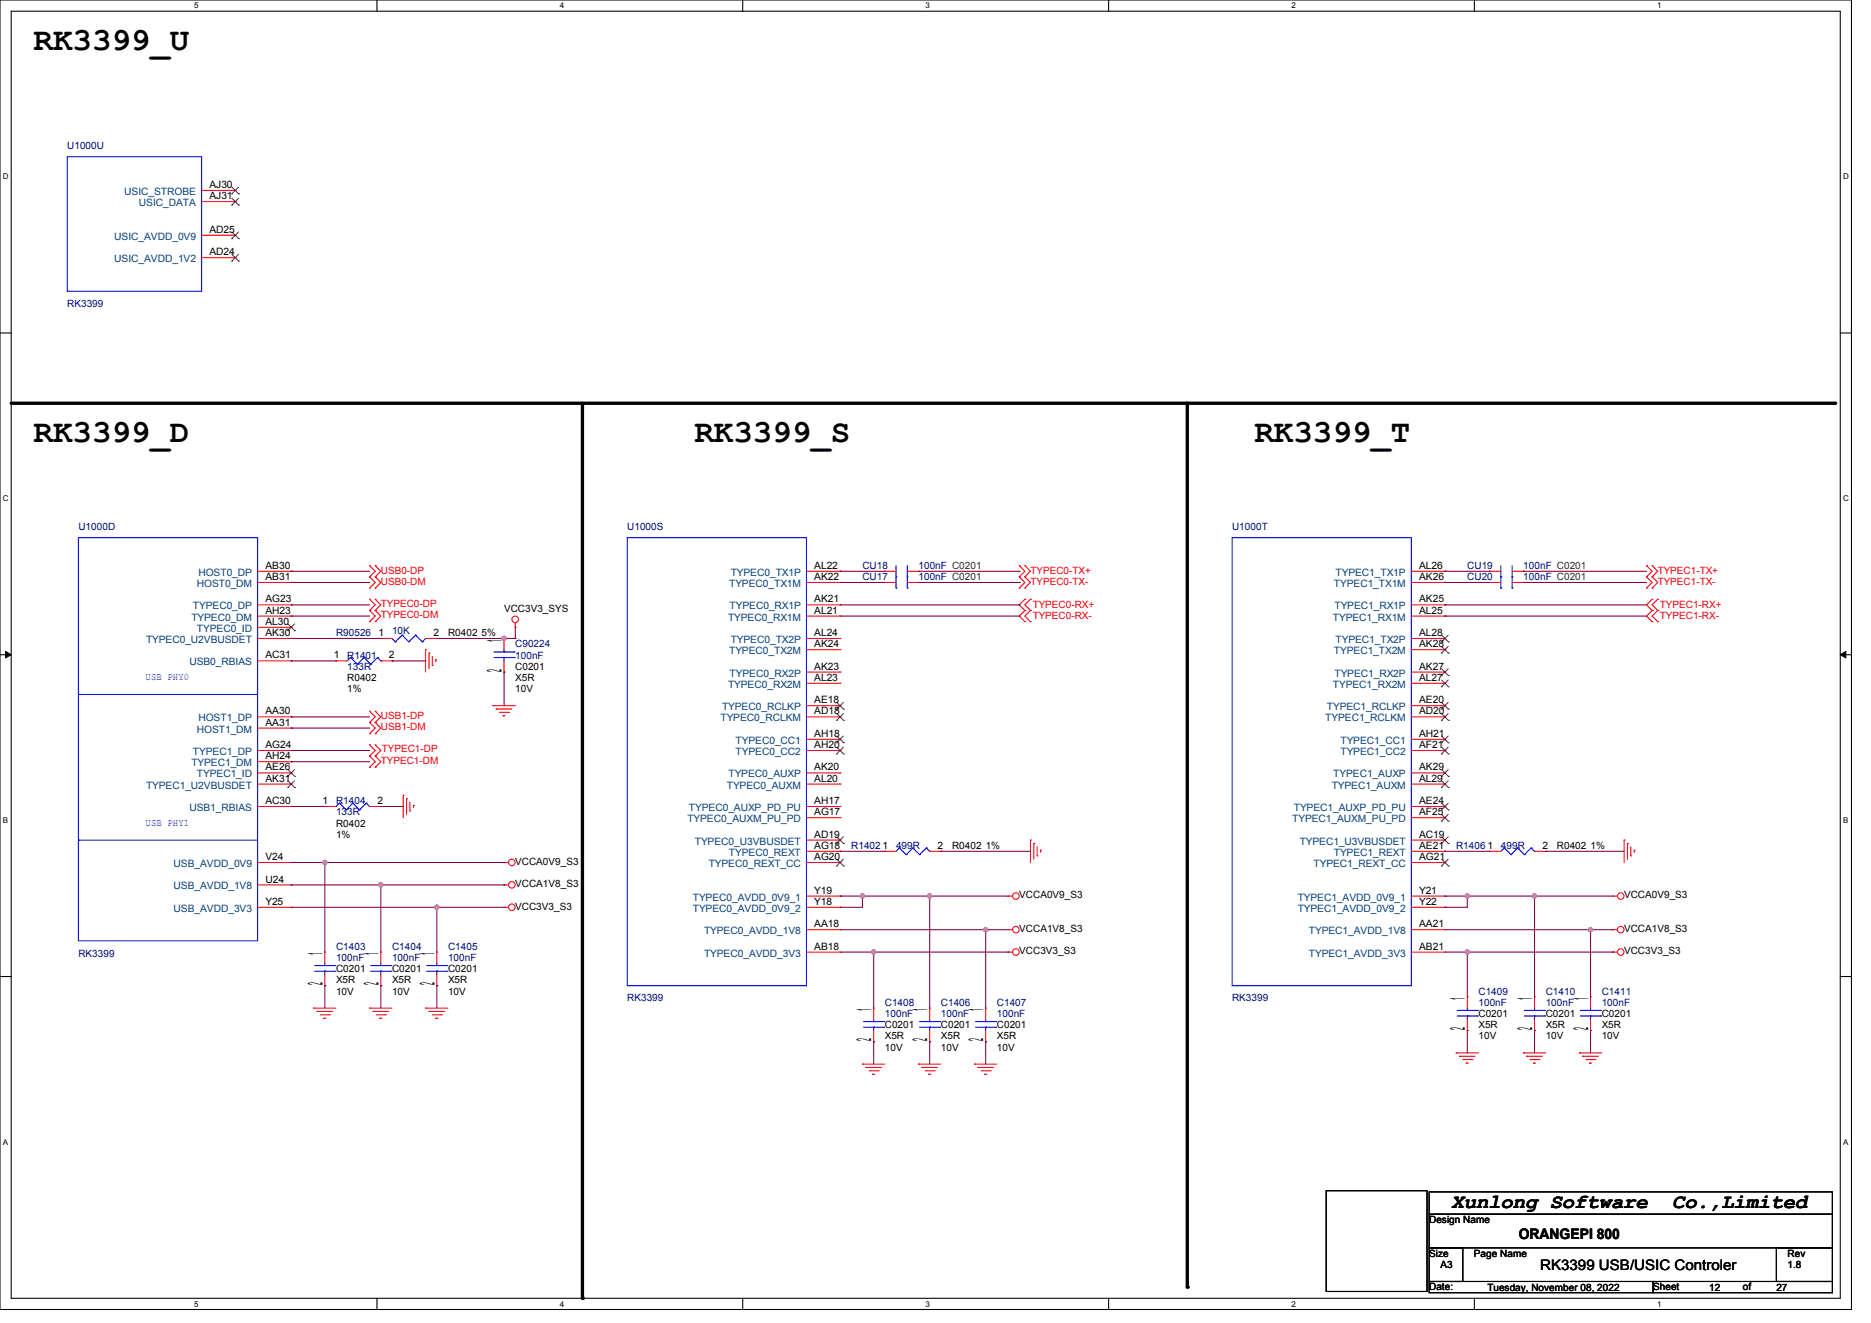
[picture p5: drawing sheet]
<svg xmlns="http://www.w3.org/2000/svg" width="297mm" height="210mm" viewBox="0 0 297 210" stroke-linecap="round" stroke-linejoin="round" font-family="sans-serif">
<g fill="none" stroke="#000" stroke-width=".17">
<path d="M0 0h293.9v207.9h-293.9zM1.8 1.8h290.3v204.3h-290.3zM59.8 0v1.8M117.9 0v1.8M176 0v1.8M234 0v1.8M0 52.9h1.8M292.1 52.9h1.8M0 103.9h1.8M292.1 103.9h1.8M0 155h1.8M292.1 155h1.8"/>
<path d="M210.5 189h16v16h-16zM226.9 189.2h64v3.5h-64zM226.9 192.7h64v5.4h-64zM226.9 198.1h5.3v5.3h-5.3zM282 198.1h8.9v5.3h-8.9zM59.8 206.1v1.8M117.9 206.1v1.8M176 206.1v1.8M226.9 203.4h35.5v1.8h-35.5zM234 206.1v1.8M262.4 203.4h28.5v1.8h-28.5z"/>
</g>
<path d="M.9 103.4l.9 .5-.9 .5zM292.1 103.9l.9-.5v1z" fill="#000"/>
<path d="M.9 103.4l.9 .5-.9 .5zM292.1 103.9l.9-.5v1z" fill="none" stroke="#000" stroke-width=".16"/>
<path d="M1.8 64h289.4M92.5 64v142.1M188.5 64v140.3" fill="none" stroke="#000" stroke-width=".53"/>
<g fill="#000">
<circle cx="291.2" cy="64" r=".26"/>
<circle cx="92.5" cy="206.1" r=".26"/>
<circle cx="188.5" cy="204.3" r=".26"/>
</g>
<g fill="none" stroke="#f00" stroke-width=".17">
<path d="M32 30.2h5.3M32 32h5.3M32 37.3h5.3M37.3 30.2h.1M37.3 32h.1M37.3 37.3h.1M32 40.9h5.3M37.3 40.9h.1M40.9 90.7h5.3M40.9 92.5h5.3M40.9 96h5.3M40.9 97.8h5.3"/>
<path d="M40.9 99.6h5.3M46.2 90.7h.1M46.2 92.5h.1M46.2 96h.1M46.2 97.8h.1M46.2 99.6h.1M58.7 93.3h.1M58.7 91.6h.1M58.7 89.8h.1M58.7 98.7h.1M58.7 96.9h.1M58.7 95.1h.1"/>
<path d="M58.7 91.6l.9 .9-.9 .8M58.7 89.8l.9 .9-.9 .9M58.7 96.9l.9 .9-.9 .9M58.7 95.1l.9 .9-.9 .9M59.6 93.3h.1M59.6 91.6h.1M59.6 89.8h.1M59.6 98.7h.1M59.6 96.9h.1M59.6 95.1h.1M59.6 91.6l.9 .9-.9 .8M59.6 89.8l.9 .9-.9 .9"/>
<path d="M59.6 96.9l.9 .9-.9 .9M59.6 95.1l.9 .9-.9 .9M81.8 99.6h.1M81.8 98.8v.8M128 90.7h5.3M128 92.5h5.3M128 96h5.3M128 97.8h5.3M133.3 90.7h.1M133.3 92.5h.1M133.3 96h.1M133.3 97.8h.1"/>
<path d="M140.5 90.7h.1M140.5 92.5h.1M140.5 90.7h1.7M140.5 92.5h1.7M144 90.7h1.8M144 92.5h1.8M145.8 90.7h.1M145.8 92.5h.1M161.8 91.6h.1M161.8 89.8h.1M161.8 93.3h.1M161.8 89.8l.9 .9-.9 .9"/>
<path d="M161.8 91.6l.9 .9-.9 .8M162.7 91.6h.1M162.7 89.8h.1M162.7 93.3h.1M162.7 95.1h.1M162.7 96.9h.1M162.7 98.7h.1M162.7 89.8l.9 .9-.9 .9M162.7 91.6l.9 .9-.9 .8M162.7 95.1l-.9 .9 .9 .9M162.7 96.9l-.9 .9 .9 .9M163.6 96.9h.1"/>
<path d="M163.6 95.1h.1M163.6 98.7h.1M163.6 95.1l-.9 .9 .9 .9M163.6 96.9l-.9 .9 .9 .9M224 90.7h5.4M224 92.5h5.4M224 96h5.4M224 97.8h5.4M229.4 90.7h.1M229.4 92.5h.1M229.4 96h.1M229.4 97.8h.1"/>
<path d="M236.5 92.5h.1M236.5 90.7h.1M236.5 90.7h1.8M236.5 92.5h1.8M240 90.7h1.8M240 92.5h1.8M241.8 92.5h.1M241.8 90.7h.1M261.4 93.3h.1M261.4 91.6h.1M261.4 89.8h.1M261.4 91.6l.9 .9-.9 .8"/>
<path d="M261.4 89.8l.9 .9-.9 .9M262.3 96.9h.1M262.3 98.7h.1M262.3 95.1h.1M262.3 93.3h.1M262.3 91.6h.1M262.3 89.8h.1M262.3 96.9l-.9 .9 .9 .9M262.3 95.1l-.9 .9 .9 .9M262.3 91.6l.8 .9-.8 .8M262.3 89.8l.8 .9-.8 .9M263.1 98.7h.1"/>
<path d="M263.1 96.9h.1M263.1 95.1h.1M263.1 96.9l-.8 .9 .8 .9M263.1 95.1l-.8 .9 .8 .9M40.9 101.3h5.3M40.9 113.8h5.3M40.9 119.1h5.3M40.9 104.9h5.3M40.9 115.6h5.3M46.2 101.3h.1M46.2 104.9h.1M46.2 113.8h.1"/>
<path d="M46.2 115.6h.1M46.2 119.1h.1M53.3 104.9h.1M53.3 104.9h1.8M58.7 118.2h.1M58.7 116.5h.1M58.7 114.7h.1M58.7 112.9h.1M58.7 118.2l.9 .9-.9 .9M58.7 114.7l.9 .9-.9 .9M58.7 112.9l.9 .9-.9 .9M59.6 118.2h.1"/>
<path d="M59.6 116.5h.1M59.6 114.7h.1M59.6 112.9h.1M59.6 118.2l.9 .9-.9 .9M59.6 114.7l.9 .9-.9 .9M59.6 112.9l.9 .9-.9 .9M60.5 101.3h.1M60.5 101.3h1.7M60.5 104.9h1.7M62.2 104.9h.1M67.6 103.1h.1M67.6 103.1v3.6"/>
<path d="M67.6 101.3h1.7M68.1 103.7h.1M68.1 103.7v2.5M68.6 105.6h.1M68.6 104.2v1.4M69.2 104.7h.1M69.2 104.7v.4M69.3 101.3h.1M78.2 112h.1M78.2 112h3.6M78.8 112.5h.1M78.8 112.5h2.5"/>
<path d="M79.3 113.1h1.4M79.8 113.6h.1M79.8 113.6h.4M80 101.3h.1M80 106.7h.1M80 101.3v1.8M80 104.9v1.8M80.7 113.1h.1M128 112h5.3M128 101.3h5.3M128 103.1h5.3M128 106.7h5.3"/>
<path d="M128 108.5h5.3M128 113.8h5.3M128 117.3h5.3M128 119.1h5.3M133.3 101.3h.1M133.3 103.1h.1M133.3 106.7h.1M133.3 108.5h.1M133.3 112h.1M133.3 113.8h.1M133.3 117.3h.1M133.3 119.1h.1"/>
<path d="M224 112h5.4M224 101.3h5.4M224 103.1h5.4M224 106.7h5.4M224 108.5h5.4M224 113.8h5.4M224 117.3h5.4M224 119.1h5.4M229.4 101.3h.1M229.4 103.1h.1M229.4 106.7h.1M229.4 108.5h.1"/>
<path d="M229.4 112h.1M229.4 113.8h.1M229.4 117.3h.1M229.4 119.1h.1M40.9 136.9h5.3M40.9 122.7h5.3M40.9 124.5h5.3M40.9 128h5.3M40.9 120.9h5.3M46.2 120.9h.1M46.2 122.7h.1M46.2 124.5h.1"/>
<path d="M46.2 128h.1M46.2 136.9h.1M51.6 128h.1M51.6 128h1.7M58.7 121.8h.1M58.7 120h.1M58.7 120l.9 .9-.9 .9M58.7 128h1.8M59.6 121.8h.1M59.6 120h.1M59.6 120l.9 .9-.9 .9M60.5 128h.1"/>
<path d="M64 126.2h.1M64 126.2v3.6M64.5 126.8h.1M64.5 126.8v2.5M65.1 128.7h.1M65.1 127.3v1.4M65.6 127.8h.1M65.6 127.8v.4M80 136.9h.1M80 136.9h.7M128 136.9h5.3M128 135.1h5.3"/>
<path d="M128 122.7h5.3M128 124.5h5.3M128 128h5.3M128 129.8h5.3M128 133.3h5.3M133.3 122.7h.1M133.3 124.5h.1M133.3 128h.1M133.3 129.8h.1M133.3 135.1h.1M133.3 136.9h.1M133.3 133.3h.1"/>
<path d="M140.5 135.1h.1M140.5 135.1h1.7M147.6 135.1h1.8M149.4 135.1h.1M163.6 133.3h.1M163.6 133.3v3.6M164.1 133.9h.1M164.1 133.9v2.5M164.6 135.8h.1M164.6 134.4v1.4M165.2 135h.1M165.2 135v.3"/>
<path d="M224 136.9h5.4M224 135.1h5.4M224 122.7h5.4M224 124.5h5.4M224 128h5.4M224 129.8h5.4M224 133.3h5.4M229.4 122.7h.1M229.4 124.5h.1M229.4 128h.1M229.4 129.8h.1M229.4 135.1h.1"/>
<path d="M229.4 136.9h.1M229.4 133.3h.1M236.5 135.1h.1M236.5 135.1h1.8M243.6 135.1h1.8M245.4 135.1h.1M257.8 133.3h.1M257.8 133.3v3.6M258.3 133.9h.1M258.3 133.9v2.5M258.9 135.8h.1M258.9 134.4v1.4"/>
<path d="M259.4 135h.1M259.4 135v.3M40.9 144h5.3M40.9 140.5h5.3M46.2 140.5h.1M46.2 144h.1M51.6 151.1h.1M51.6 156.5h.1M51.6 151.1v1.8M51.6 154.7v1.8M60.5 151.1h.1M60.5 156.5h.1"/>
<path d="M60.5 151.1v1.8M60.5 154.7v1.8M69.3 151.1h.1M69.3 156.5h.1M69.3 151.1v1.8M69.3 154.7v1.8M80 144h.1M80 140.5h.1M80 144h.7M80 140.5h.7M128 144h5.3M128 151.1h5.3"/>
<path d="M128 147.6h5.3M128 142.2h5.3M133.3 142.2h.1M133.3 144h.1M133.3 147.6h.1M133.3 151.1h.1M160 151.1h.1M160 147.6h.1M160 142.2h.1M160 151.1h.7M160 147.6h.7M160 142.2h.7"/>
<path d="M224 144h5.4M224 151.1h5.4M224 147.6h5.4M224 142.2h5.4M229.4 142.2h.1M229.4 144h.1M229.4 147.6h.1M229.4 151.1h.1M232.9 158.2h.1M232.9 158.2v1.8M243.6 158.2h.1M243.6 158.2v1.8"/>
<path d="M252.5 158.2h.1M252.5 158.2v1.8M256 151.1h.1M256 142.2h.1M256 147.6h.1M256 151.1h.8M256 147.6h.8M256 142.2h.8M49.8 160h.1M49.8 160h3.5M50.3 160.5h.1M50.3 160.5h2.5"/>
<path d="M50.8 161.1h1.5M51.4 161.6h.1M51.4 161.6h.3M52.3 161.1h.1M58.7 160h.1M58.7 160h3.5M59.2 160.5h.1M59.2 160.5h2.5M59.7 161.1h1.5M60.3 161.6h.1M60.3 161.6h.3M61.2 161.1h.1"/>
<path d="M67.6 160h.1M67.6 160h3.5M68.1 160.5h.1M68.1 160.5h2.5M68.6 161.1h1.5M69.2 161.6h.1M69.2 161.6h.3M70.1 161.1h.1M136.9 168.9h.1M136.9 168.9h3.6M137.4 169.4h.1M137.4 169.4h2.5"/>
<path d="M138 170h1.4M138.5 170.5h.1M138.5 170.5h.4M138.7 160h.1M138.7 165.4h.1M138.7 160v1.8M138.7 163.6v1.8M139.4 170h.1M145.8 168.9h.1M145.8 168.9h3.6M146.3 169.4h.1M146.3 169.4h2.5"/>
<path d="M146.9 170h1.4M147.4 170.5h.1M147.4 170.5h.3M147.6 160h.1M147.6 165.4h.1M147.6 160v1.8M147.6 163.6v1.8M148.3 170h.1M154.7 168.9h.1M154.7 168.9h3.5M155.2 169.4h.1M155.2 169.4h2.5"/>
<path d="M155.7 170h1.5M156.3 170.5h.1M156.3 170.5h.3M156.5 160h.1M156.5 165.4h.1M156.5 160v1.8M156.5 163.6v1.8M157.2 170h.1M231.1 167.1h.1M231.1 167.1h3.6M231.7 167.7h.1M231.7 167.7h2.5"/>
<path d="M232.2 168.2h1.4M232.7 168.7h.1M232.7 168.7h.4M232.9 163.6h.1M232.9 161.8v1.8M233.6 168.2h.1M241.8 167.1h.1M241.8 167.1h3.6M242.3 167.7h.1M242.3 167.7h2.5M242.9 168.2h1.4M243.4 168.7h.1"/>
<path d="M243.4 168.7h.4M243.6 163.6h.1M243.6 161.8v1.8M244.3 168.2h.1M250.7 167.1h.1M250.7 167.1h3.6M251.2 167.7h.1M251.2 167.7h2.5M251.8 168.2h1.4M252.3 168.7h.1M252.3 168.7h.3M252.5 163.6h.1"/>
<path d="M252.5 161.8v1.8M253.2 168.2h.1"/>
<circle cx="81.8" cy="98.3" r=".52"/>
<circle cx="81.2" cy="136.9" r=".52"/>
<circle cx="81.2" cy="144" r=".52"/>
<circle cx="81.2" cy="140.5" r=".52"/>
<circle cx="161.3" cy="151.1" r=".52"/>
<circle cx="161.3" cy="142.2" r=".52"/>
<circle cx="161.3" cy="147.6" r=".52"/>
<circle cx="257.3" cy="151.1" r=".52"/>
<circle cx="257.3" cy="142.2" r=".52"/>
<circle cx="257.3" cy="147.6" r=".52"/>
</g>
<g fill="none" stroke="#00f" stroke-width=".17">
<path d="M10.7 24.9h21.3v21.3h-21.3zM12.4 85.3h28.5v64.1h-28.5zM99.6 85.3h28.4v71.2h-28.4zM142.2 91.6h.1M142.2 93.3h.1M142.2 89.8v3.5M144 91.6h.1M144 93.3h.1M144 89.8v3.5M195.6 85.3h28.4v71.2h-28.4zM238.3 93.3h.1M238.3 91.6h.1"/>
<path d="M238.3 89.8v3.5M240 93.3h.1M240 91.6h.1M240 89.8v3.5M12.4 110.2h.1M12.4 110.2h28.5M55.6 104.4h.1M55.6 104.4l-.5 .5M55.6 104.4l1.1 1M56.7 105.4h.1M57.8 104.4h.1M57.8 104.4l-1.1 1"/>
<path d="M57.8 104.4l1 1M58.8 105.4h.1M59.9 104.4h.1M59.9 104.4l-1.1 1M59.9 104.4l.6 .5M60.5 104.9h.1M62.2 101.3l.6 .6M62.8 101.9h.1M63.8 100.8h.1M63.8 100.8l-1 1.1M63.8 100.8l1.1 1.1M64.9 101.9h.1"/>
<path d="M66 100.8h.1M66 100.8l-1.1 1.1M66 100.8l1 1.1M67 101.9h.1M67.6 101.3h.1M67.6 101.3l-.6 .6M78.4 104.4h3.2M78.4 103.5h3.2M80 103.5h.1M80 104.4h.1M80 103.1v.4M80 104.4v.5"/>
<path d="M81.6 104.4h.1M81.6 103.5h.1M12.4 133.3h.1M12.4 133.3h28.5M53.9 127.5h.1M53.9 127.5l-.6 .5M53.9 127.5l1 1M54.9 128.5h.1M56 127.5h.1M56 127.5l-1.1 1M56 127.5l1.1 1M57.1 128.5h.1"/>
<path d="M58.1 127.5h.1M58.1 127.5l-1 1M58.1 127.5l.6 .5M58.7 128h.1M142.8 134.6h.1M142.8 134.6l-.6 .5M142.8 134.6l1 1.1M143.8 135.7h.1M144.9 134.6h.1M144.9 134.6l-1.1 1.1M144.9 134.6l1.1 1.1M146 135.7h.1"/>
<path d="M147 134.6h.1M147 134.6l-1 1.1M147 134.6l.6 .5M147.6 135.1h.1M238.8 134.6h.1M238.8 134.6l-.5 .5M238.8 134.6l1.1 1.1M239.9 135.7h.1M240.9 134.6h.1M240.9 134.6l-1 1.1M240.9 134.6l1.1 1.1M242 135.7h.1"/>
<path d="M243.1 134.6h.1M243.1 134.6l-1.1 1.1M243.1 134.6l.5 .5M243.6 135.1h.1M50 154.2h3.2M50 153.3h3.2M51.6 153.3h.1M51.6 154.2h.1M51.6 152.9v.4M51.6 154.2v.5M53.2 154.2h.1M53.2 153.3h.1"/>
<path d="M58.8 154.2h3.3M58.8 153.3h3.3M60.5 153.3h.1M60.5 154.2h.1M60.5 152.9v.4M60.5 154.2v.5M62.1 154.2h.1M62.1 153.3h.1M67.7 154.2h3.3M67.7 153.3h3.3M69.3 153.3h.1M69.3 154.2h.1"/>
<path d="M69.3 152.9v.4M69.3 154.2v.5M71 154.2h.1M71 153.3h.1M137.1 163h3.2M137.1 162.2h3.2M138.7 162.2h.1M138.7 163h.1M138.7 161.8v.4M138.7 163v.6M140.3 163h.1M140.3 162.2h.1"/>
<path d="M146 163h3.2M146 162.2h3.2M147.6 162.2h.1M147.6 163h.1M147.6 161.8v.4M147.6 163v.6M149.2 163h.1M149.2 162.2h.1M154.9 163h3.2M154.9 162.2h3.2M156.5 162.2h.1M156.5 163h.1"/>
<path d="M156.5 161.8v.4M156.5 163v.6M158.1 163h.1M158.1 162.2h.1M231.3 161.3h3.2M231.3 160.4h3.2M232.9 160.4h.1M232.9 161.3h.1M232.9 160v.4M232.9 161.3v.5M234.5 161.3h.1M234.5 160.4h.1"/>
<path d="M242 161.3h3.2M242 160.4h3.2M243.6 160.4h.1M243.6 161.3h.1M243.6 160v.4M243.6 161.3v.5M245.2 161.3h.1M245.2 160.4h.1M250.9 161.3h3.2M250.9 160.4h3.2M252.5 160.4h.1M252.5 161.3h.1"/>
<path d="M252.5 160v.4M252.5 161.3v.5M254.1 161.3h.1M254.1 160.4h.1"/>
</g>
<g fill="none" stroke="#804000" stroke-width=".16">
<path d="M36.8 30.8h.1M36.8 32.6h.1M36.8 37.9h.1M36.8 29.7l1.1 1.1M36.8 31.5l1.1 1.1M36.8 36.8l1.1 1.1M37.9 29.7l-1.1 1.1M37.9 31.5l-1.1 1.1M37.9 36.8l-1.1 1.1M37.9 30.8h.1M37.9 32.6h.1M37.9 37.9h.1"/>
<path d="M36.8 41.4h.1M36.8 40.4l1.1 1M37.9 40.4l-1.1 1M37.9 41.4h.1M45.7 99l1.1 1.1M46.8 99l-1.1 1.1M45.7 100.1h.1M46.8 100.1h.1M132.8 112.6h.1M132.8 114.3h.1M132.8 117.9h.1M132.8 119.7h.1"/>
<path d="M132.8 111.5l1.1 1.1M132.8 113.3l1.1 1M132.8 116.8l1.1 1.1M132.8 118.6l1.1 1.1M133.9 111.5l-1.1 1.1M133.9 113.3l-1.1 1M133.9 116.8l-1.1 1.1M133.9 118.6l-1.1 1.1M133.9 112.6h.1M133.9 114.3h.1M133.9 117.9h.1M133.9 119.7h.1"/>
<path d="M228.8 101.9h.1M228.8 103.7h.1M228.8 107.2h.1M228.8 109h.1M228.8 112.6h.1M228.8 114.3h.1M228.8 117.9h.1M228.8 119.7h.1M228.8 100.8l1.1 1.1M228.8 102.6l1.1 1.1M228.8 106.2l1.1 1M228.8 107.9l1.1 1.1"/>
<path d="M228.8 111.5l1.1 1.1M228.8 113.3l1.1 1M228.8 116.8l1.1 1.1M228.8 118.6l1.1 1.1M229.9 100.8l-1.1 1.1M229.9 102.6l-1.1 1.1M229.9 106.2l-1.1 1M229.9 107.9l-1.1 1.1M229.9 111.5l-1.1 1.1M229.9 113.3l-1.1 1M229.9 116.8l-1.1 1.1M229.9 118.6l-1.1 1.1"/>
<path d="M229.9 101.9h.1M229.9 103.7h.1M229.9 107.2h.1M229.9 109h.1M229.9 112.6h.1M229.9 114.3h.1M229.9 117.9h.1M229.9 119.7h.1M45.7 123.2h.1M45.7 125h.1M45.7 122.2l1.1 1M45.7 123.9l1.1 1.1"/>
<path d="M46.8 122.2l-1.1 1M46.8 123.9l-1.1 1.1M46.8 123.2h.1M46.8 125h.1M132.8 137.5h.1M132.8 133.9h.1M132.8 136.4l1.1 1.1M132.8 132.8l1.1 1.1M133.9 136.4l-1.1 1.1M133.9 132.8l-1.1 1.1M133.9 137.5h.1M133.9 133.9h.1"/>
<path d="M228.8 123.2h.1M228.8 125h.1M228.8 128.6h.1M228.8 130.3h.1M228.8 137.5h.1M228.8 133.9h.1M228.8 122.2l1.1 1M228.8 123.9l1.1 1.1M228.8 127.5l1.1 1.1M228.8 129.3l1.1 1M228.8 136.4l1.1 1.1M228.8 132.8l1.1 1.1"/>
<path d="M229.9 122.2l-1.1 1M229.9 123.9l-1.1 1.1M229.9 127.5l-1.1 1.1M229.9 129.3l-1.1 1M229.9 136.4l-1.1 1.1M229.9 132.8l-1.1 1.1M229.9 123.2h.1M229.9 125h.1M229.9 128.6h.1M229.9 130.3h.1M229.9 137.5h.1M229.9 133.9h.1"/>
</g>
<g fill="none" stroke="#800040" stroke-width=".17">
<path d="M46.2 90.7h.1M46.2 92.5h.1M46.2 97.8h.1M46.2 96h.1M46.2 90.7h12.5M46.2 92.5h12.5M46.2 97.8h12.5M46.2 96h12.5M46.2 104.9h.1M46.2 104.9h7.1M62.2 104.9h.1M62.2 104.9h5.4"/>
<path d="M46.2 136.9h.1M46.2 136.9h5.4M46.2 140.5h.1M46.2 140.5h14.3M51.6 156.5h.1M51.6 156.5v3.5M60.5 140.5h.1M60.5 156.5h.1M60.5 140.5v10.6M60.5 156.5v3.5M69.3 156.5h.1M69.3 144h.1"/>
<path d="M69.3 144v7.1M69.3 156.5v3.5"/>
</g>
<circle cx="60.4" cy="140.5" r=".35" fill="#f0f"/>
<circle cx="60.4" cy="140.5" r=".35" fill="none" stroke="#f0f" stroke-width=".17"/>
<path d="M46.2 144h23.1M69.3 144h.1M133.3 151.1h5.4M133.3 147.6h23.2M138.7 151.1h.1M156.5 147.6h.1" fill="none" stroke="#800040" stroke-width=".17"/>
<circle cx="156.5" cy="147.6" r=".35" fill="#f0f"/>
<circle cx="156.5" cy="147.6" r=".35" fill="none" stroke="#f0f" stroke-width=".17"/>
<path d="M133.3 142.2h.1M133.3 142.2h3.6" fill="none" stroke="#800040" stroke-width=".17"/>
<circle cx="136.9" cy="142.2" r=".35" fill="#f0f"/>
<circle cx="136.9" cy="142.2" r=".35" fill="none" stroke="#f0f" stroke-width=".17"/>
<g fill="none" stroke="#800040" stroke-width=".17">
<path d="M46.2 128h.1M46.2 128h5.4M60.5 128h.1M60.5 128h3.5M133.3 135.1h.1M133.3 135.1h7.2M149.4 135.1h.1M149.4 135.1h14.2M133.3 144h.1M136.9 142.2h.1M136.9 142.2v1.8h-3.6M136.9 142.2h10.7"/>
<path d="M138.7 151.1h.1M138.7 151.1v8.9M147.6 142.2h.1M147.6 142.2v17.8M156.5 147.6h.1M156.5 147.6v12.4M229.4 142.2h.1M229.4 144h.1M229.4 142.2h14.2M229.4 151.1h3.5M229.4 147.6h23.1M232.9 151.1h.1"/>
<path d="M232.9 142.2h.1M232.9 142.2v1.8h-3.5M243.6 142.2h.1M252.5 147.6h.1M138.7 165.4h.1M138.7 165.4v3.5"/>
</g>
<circle cx="232.9" cy="142.2" r=".35" fill="#f0f"/>
<circle cx="232.9" cy="142.2" r=".35" fill="none" stroke="#f0f" stroke-width=".17"/>
<path d="M243.6 142.2h.1M243.6 142.2v16" fill="none" stroke="#800040" stroke-width=".17"/>
<circle cx="243.6" cy="142.2" r=".35" fill="#f0f"/>
<circle cx="243.6" cy="142.2" r=".35" fill="none" stroke="#f0f" stroke-width=".17"/>
<path d="M252.5 147.6h.1M252.5 147.6v10.6" fill="none" stroke="#800040" stroke-width=".17"/>
<circle cx="252.5" cy="147.6" r=".35" fill="#f0f"/>
<circle cx="252.5" cy="147.6" r=".35" fill="none" stroke="#f0f" stroke-width=".17"/>
<path d="M232.9 151.1h.1M232.9 151.1v7.1M232.9 163.6h.1M232.9 163.6v3.5M243.6 163.6h.1M243.6 163.6v3.5M252.5 163.6h.1M252.5 163.6v3.5" fill="none" stroke="#800040" stroke-width=".17"/>
<circle cx="232.9" cy="151.1" r=".35" fill="#f0f"/>
<circle cx="232.9" cy="151.1" r=".35" fill="none" stroke="#f0f" stroke-width=".17"/>
<g fill="none" stroke="#800040" stroke-width=".17">
<path d="M46.2 119.1h.1M46.2 115.6h.1M46.2 113.8h.1M46.2 119.1h12.5M46.2 115.6h12.5M46.2 113.8h12.5M46.2 120.9h.1M46.2 120.9h12.5M51.6 136.9h28.4M80 136.9h.1M229.4 135.1h.1M229.4 135.1h7.1"/>
<path d="M245.4 135.1h.1M245.4 135.1h12.4"/>
</g>
<circle cx="51.6" cy="136.9" r=".35" fill="#f0f"/>
<circle cx="51.6" cy="136.9" r=".35" fill="none" stroke="#f0f" stroke-width=".17"/>
<path d="M51.6 136.9h.1M51.6 136.9v14.2M60.5 140.5h19.5M80 140.5h.1M147.6 142.2h.1M147.6 142.2h12.4M156.5 147.6h.1M156.5 147.6h3.5" fill="none" stroke="#800040" stroke-width=".17"/>
<circle cx="147.6" cy="142.2" r=".35" fill="#f0f"/>
<circle cx="147.6" cy="142.2" r=".35" fill="none" stroke="#f0f" stroke-width=".17"/>
<path d="M138.7 151.1h21.3M160 151.1h.1M243.6 142.2h.1M243.6 142.2h12.4M252.5 147.6h.1M252.5 147.6h3.5M147.6 165.4h.1M147.6 165.4v3.5M156.5 165.4h.1M156.5 165.4v3.5" fill="none" stroke="#800040" stroke-width=".17"/>
<circle cx="138.7" cy="151.1" r=".35" fill="#f0f"/>
<circle cx="138.7" cy="151.1" r=".35" fill="none" stroke="#f0f" stroke-width=".17"/>
<path d="M69.3 144h10.7M80 144h.1M232.9 151.1h23.1M256 151.1h.1" fill="none" stroke="#800040" stroke-width=".17"/>
<circle cx="69.3" cy="144" r=".35" fill="#f0f"/>
<circle cx="69.3" cy="144" r=".35" fill="none" stroke="#f0f" stroke-width=".17"/>
<g fill="none" stroke="#800040" stroke-width=".17">
<path d="M133.3 90.7h.1M133.3 92.5h.1M133.3 90.7h7.2M133.3 92.5h7.2M133.3 96h28.5M133.3 97.8h28.5M145.8 90.7h16M145.8 92.5h16M161.8 90.7h.1M161.8 92.5h.1M161.8 96h.1M161.8 97.8h.1"/>
<path d="M229.4 90.7h.1M229.4 92.5h.1M229.4 96h.1M229.4 97.8h.1M229.4 90.7h7.1M229.4 92.5h7.1M229.4 96h32M229.4 97.8h32M241.8 90.7h.1M241.8 92.5h.1M241.8 90.7h19.6M241.8 92.5h19.6"/>
<path d="M46.2 101.3h14.3M60.5 101.3h.1M69.3 101.3h10.7M80 101.3h.1"/>
</g>
<circle cx="80" cy="101.3" r=".35" fill="#f0f"/>
<circle cx="80" cy="101.3" r=".35" fill="none" stroke="#f0f" stroke-width=".17"/>
<path d="M81.8 99.6v1.7M80 106.7h.1M80 101.3h.1M80 106.7v5.3M80 101.3h1.8M81.8 101.3h.1" fill="none" stroke="#800040" stroke-width=".17"/>
<circle cx="60.4" cy="140.5" r=".35" fill="#f0f"/>
<circle cx="60.4" cy="140.5" r=".35" fill="none" stroke="#f0f" stroke-width=".17"/>
<circle cx="156.5" cy="147.6" r=".35" fill="#f0f"/>
<circle cx="156.5" cy="147.6" r=".35" fill="none" stroke="#f0f" stroke-width=".17"/>
<circle cx="136.9" cy="142.2" r=".35" fill="#f0f"/>
<circle cx="136.9" cy="142.2" r=".35" fill="none" stroke="#f0f" stroke-width=".17"/>
<circle cx="232.9" cy="142.2" r=".35" fill="#f0f"/>
<circle cx="232.9" cy="142.2" r=".35" fill="none" stroke="#f0f" stroke-width=".17"/>
<circle cx="243.6" cy="142.2" r=".35" fill="#f0f"/>
<circle cx="243.6" cy="142.2" r=".35" fill="none" stroke="#f0f" stroke-width=".17"/>
<circle cx="252.5" cy="147.6" r=".35" fill="#f0f"/>
<circle cx="252.5" cy="147.6" r=".35" fill="none" stroke="#f0f" stroke-width=".17"/>
<circle cx="232.9" cy="151.1" r=".35" fill="#f0f"/>
<circle cx="232.9" cy="151.1" r=".35" fill="none" stroke="#f0f" stroke-width=".17"/>
<circle cx="51.6" cy="136.9" r=".35" fill="#f0f"/>
<circle cx="51.6" cy="136.9" r=".35" fill="none" stroke="#f0f" stroke-width=".17"/>
<circle cx="147.6" cy="142.2" r=".35" fill="#f0f"/>
<circle cx="147.6" cy="142.2" r=".35" fill="none" stroke="#f0f" stroke-width=".17"/>
<circle cx="138.7" cy="151.1" r=".35" fill="#f0f"/>
<circle cx="138.7" cy="151.1" r=".35" fill="none" stroke="#f0f" stroke-width=".17"/>
<circle cx="69.3" cy="144" r=".35" fill="#f0f"/>
<circle cx="69.3" cy="144" r=".35" fill="none" stroke="#f0f" stroke-width=".17"/>
<circle cx="80" cy="101.3" r=".35" fill="#f0f"/>
<circle cx="80" cy="101.3" r=".35" fill="none" stroke="#f0f" stroke-width=".17"/>
<g font-size="5.1">
<text x="5.3" y="7.9">RK3399_U</text>
<text x="5.3" y="70.1">RK3399_D</text>
<text x="110.2" y="70.1">RK3399_S</text>
<text x="199.1" y="70.1">RK3399_T</text>
</g>
<g font-size="3.2">
<text x="79.6" y="101.9" transform="rotate(-90 79.6 101.9)">1</text>
<text x="79.6" y="106.6" transform="rotate(-90 79.6 106.6)">2</text>
<text x="51.2" y="151.7" transform="rotate(-90 51.2 151.7)">1</text>
<text x="60.1" y="151.7" transform="rotate(-90 60.1 151.7)">1</text>
<text x="69" y="151.7" transform="rotate(-90 69 151.7)">1</text>
<text x="51.2" y="156.4" transform="rotate(-90 51.2 156.4)">2</text>
<text x="60.1" y="156.4" transform="rotate(-90 60.1 156.4)">2</text>
<text x="69" y="156.4" transform="rotate(-90 69 156.4)">2</text>
<text x="138.3" y="160.5" transform="rotate(-90 138.3 160.5)">1</text>
<text x="147.2" y="160.5" transform="rotate(-90 147.2 160.5)">1</text>
<text x="156.1" y="160.5" transform="rotate(-90 156.1 160.5)">1</text>
<text x="232.5" y="158.8" transform="rotate(-90 232.5 158.8)">1</text>
<text x="243.2" y="158.8" transform="rotate(-90 243.2 158.8)">1</text>
<text x="252.1" y="158.8" transform="rotate(-90 252.1 158.8)">1</text>
<text x="138.3" y="165.3" transform="rotate(-90 138.3 165.3)">2</text>
<text x="147.2" y="165.3" transform="rotate(-90 147.2 165.3)">2</text>
<text x="156.1" y="165.3" transform="rotate(-90 156.1 165.3)">2</text>
<text x="232.5" y="163.5" transform="rotate(-90 232.5 163.5)">2</text>
<text x="243.2" y="163.5" transform="rotate(-90 243.2 163.5)">2</text>
<text x="252.1" y="163.5" transform="rotate(-90 252.1 163.5)">2</text>
<text x="230.4" y="191.7">Xunlong Software</text>
<text x="265.5" y="191.7">Co.,Limited</text>
</g>
<g font-size="2.3">
<text x="241.1" y="196.7">ORANGEPI 800</text>
<text x="244.5" y="201.6">RK3399 USB/USIC Controler</text>
</g>
<g font-size="1.6" fill="#000080">
<text x="10.7" y="23.6">U1000U</text>
<text x="10.7" y="48.7">RK3399</text>
<text x="12.4" y="84.1">U1000D</text>
<text x="99.6" y="84.1">U1000S</text>
<text x="195.6" y="84.1">U1000T</text>
<text x="136.9" y="90.3">CU18</text>
<text x="136.9" y="92.1">CU17</text>
<text x="145.8" y="90.3">100nF C0201</text>
<text x="145.8" y="92.1">100nF C0201</text>
<text x="232.9" y="92.1">CU20</text>
<text x="232.9" y="90.3">CU19</text>
<text x="241.8" y="92.1">100nF C0201</text>
<text x="241.8" y="90.3">100nF C0201</text>
<text x="53.3" y="101">R90526</text>
<text x="62.2" y="100.6">10K</text>
<text x="55.1" y="104.5">R1401</text>
<text x="55.1" y="106.3">133R</text>
<text x="81.8" y="102.8">C90224</text>
<text x="81.8" y="104.5">100nF</text>
<text x="53.3" y="127.7">R1404</text>
<text x="53.3" y="129.4">133R</text>
<text x="135.1" y="134.8">R1402</text>
<text x="142.2" y="134.8">499R</text>
<text x="231.1" y="134.8">R1406</text>
<text x="238.3" y="134.8">499R</text>
<text x="12.4" y="151.8">RK3399</text>
<text x="53.3" y="150.8">C1403</text>
<text x="53.3" y="152.5">100nF</text>
<text x="62.2" y="150.8">C1404</text>
<text x="62.2" y="152.5">100nF</text>
<text x="71.1" y="150.8">C1405</text>
<text x="71.1" y="152.5">100nF</text>
<text x="99.6" y="158.9">RK3399</text>
<text x="140.5" y="159.7">C1408</text>
<text x="140.5" y="161.4">100nF</text>
<text x="149.4" y="159.7">C1406</text>
<text x="149.4" y="161.4">100nF</text>
<text x="158.2" y="159.7">C1407</text>
<text x="158.2" y="161.4">100nF</text>
<text x="195.6" y="158.9">RK3399</text>
<text x="234.7" y="157.9">C1409</text>
<text x="234.7" y="159.7">100nF</text>
<text x="245.4" y="157.9">C1410</text>
<text x="245.4" y="159.7">100nF</text>
<text x="254.3" y="157.9">C1411</text>
<text x="254.3" y="159.7">100nF</text>
</g>
<g font-size="1.6">
<text x="33.3" y="29.8">AJ30</text>
<text x="33.3" y="31.6">AJ31</text>
<text x="33.3" y="37">AD25</text>
<text x="33.3" y="40.5">AD24</text>
<text x="42.1" y="90.3">AB30</text>
<text x="42.1" y="92.1">AB31</text>
<text x="42.1" y="95.6">AG23</text>
<text x="129.3" y="90.3">AL22</text>
<text x="129.3" y="92.1">AK22</text>
<text x="129.3" y="95.6">AK21</text>
<text x="225.3" y="90.3">AL26</text>
<text x="225.3" y="92.1">AK26</text>
<text x="225.3" y="95.6">AK25</text>
<text x="42.1" y="97.4">AH23</text>
<text x="42.1" y="99.2">AL30</text>
<text x="42.1" y="101">AK30</text>
<text x="60.1" y="101">1</text>
<text x="68.8" y="101">2</text>
<text x="71.1" y="101">R0402</text>
<text x="76.5" y="101">5%</text>
<text x="80" y="97.1">VCC3V3_SYS</text>
<text x="129.3" y="97.4">AL21</text>
<text x="129.3" y="101">AL24</text>
<text x="225.3" y="97.4">AL25</text>
<text x="225.3" y="101">AL28</text>
<text x="42.1" y="104.5">AC31</text>
<text x="53" y="104.5">1</text>
<text x="61.7" y="104.5">2</text>
<text x="81.8" y="106.3">C0201</text>
<text x="129.3" y="102.7">AK24</text>
<text x="129.3" y="106.3">AK23</text>
<text x="225.3" y="102.7">AK28</text>
<text x="225.3" y="106.3">AK27</text>
<text x="42.1" y="113.4">AA30</text>
<text x="55.1" y="108.1">R0402</text>
<text x="55.1" y="109.9">1%</text>
<text x="81.8" y="108.1">X5R</text>
<text x="81.8" y="109.9">10V</text>
<text x="129.3" y="108.1">AL23</text>
<text x="129.3" y="111.6">AE18</text>
<text x="129.3" y="113.4">AD18</text>
<text x="225.3" y="108.1">AL27</text>
<text x="225.3" y="111.6">AE20</text>
<text x="225.3" y="113.4">AD20</text>
<text x="42.1" y="115.2">AA31</text>
<text x="42.1" y="118.7">AG24</text>
<text x="129.3" y="117">AH18</text>
<text x="129.3" y="118.7">AH20</text>
<text x="225.3" y="117">AH21</text>
<text x="225.3" y="118.7">AF21</text>
<text x="42.1" y="120.5">AH24</text>
<text x="42.1" y="122.3">AE26</text>
<text x="42.1" y="124.1">AK31</text>
<text x="129.3" y="122.3">AK20</text>
<text x="129.3" y="124.1">AL20</text>
<text x="225.3" y="122.3">AK29</text>
<text x="225.3" y="124.1">AL29</text>
<text x="42.1" y="127.6">AC30</text>
<text x="51.2" y="127.6">1</text>
<text x="53.3" y="131.2">R0402</text>
<text x="59.9" y="127.6">2</text>
<text x="129.3" y="127.6">AH17</text>
<text x="129.3" y="129.4">AG17</text>
<text x="225.3" y="127.6">AE24</text>
<text x="225.3" y="129.4">AF25</text>
<text x="42.1" y="136.5">V24</text>
<text x="53.3" y="133">1%</text>
<text x="81.8" y="137.3">VCCA0V9_S3</text>
<text x="129.3" y="134.7">AG18</text>
<text x="129.3" y="136.5">AG20</text>
<text x="129.3" y="133">AD19</text>
<text x="140.1" y="134.7">1</text>
<text x="148.8" y="134.7">2</text>
<text x="151.1" y="134.8">R0402</text>
<text x="156.5" y="134.8">1%</text>
<text x="225.3" y="134.7">AE21</text>
<text x="225.3" y="136.5">AG21</text>
<text x="225.3" y="133">AC19</text>
<text x="236.1" y="134.7">1</text>
<text x="244.8" y="134.7">2</text>
<text x="247.1" y="134.8">R0402</text>
<text x="252.5" y="134.8">1%</text>
<text x="42.1" y="140.1">U24</text>
<text x="42.1" y="143.6">Y25</text>
<text x="81.8" y="140.8">VCCA1V8_S3</text>
<text x="129.3" y="141.9">Y19</text>
<text x="129.3" y="143.6">Y18</text>
<text x="161.8" y="142.6">VCCA0V9_S3</text>
<text x="225.3" y="141.9">Y21</text>
<text x="225.3" y="143.6">Y22</text>
<text x="257.8" y="142.6">VCCA0V9_S3</text>
<text x="81.8" y="144.4">VCC3V3_S3</text>
<text x="129.3" y="147.2">AA18</text>
<text x="161.8" y="147.9">VCCA1V8_S3</text>
<text x="225.3" y="147.2">AA21</text>
<text x="257.8" y="147.9">VCCA1V8_S3</text>
<text x="53.3" y="154.3">C0201</text>
<text x="62.2" y="154.3">C0201</text>
<text x="71.1" y="154.3">C0201</text>
<text x="129.3" y="150.7">AB18</text>
<text x="161.8" y="151.5">VCC3V3_S3</text>
<text x="225.3" y="150.7">AB21</text>
<text x="257.8" y="151.5">VCC3V3_S3</text>
<text x="53.3" y="156.1">X5R</text>
<text x="53.3" y="157.9">10V</text>
<text x="62.2" y="156.1">X5R</text>
<text x="62.2" y="157.9">10V</text>
<text x="71.1" y="156.1">X5R</text>
<text x="71.1" y="157.9">10V</text>
<text x="234.7" y="161.4">C0201</text>
<text x="245.4" y="161.4">C0201</text>
<text x="254.3" y="161.4">C0201</text>
<text x="140.5" y="163.2">C0201</text>
<text x="140.5" y="165">X5R</text>
<text x="140.5" y="166.8">10V</text>
<text x="149.4" y="163.2">C0201</text>
<text x="149.4" y="165">X5R</text>
<text x="149.4" y="166.8">10V</text>
<text x="158.2" y="163.2">C0201</text>
<text x="158.2" y="165">X5R</text>
<text x="158.2" y="166.8">10V</text>
<text x="234.7" y="163.2">X5R</text>
<text x="234.7" y="165">10V</text>
<text x="245.4" y="163.2">X5R</text>
<text x="245.4" y="165">10V</text>
<text x="254.3" y="163.2">X5R</text>
<text x="254.3" y="165">10V</text>
<text x="226.9" y="194.2">Design Name</text>
<text x="226.9" y="199.5">Size</text>
<text x="228.6" y="201.3">A3</text>
<text x="234" y="199.5">Page Name</text>
<text x="283.8" y="199.5">Rev</text>
<text x="283.8" y="201.3">1.8</text>
<text x="226.9" y="204.8">Date:</text>
<text x="236.1" y="205">Tuesday, November 08, 2022</text>
<text x="262.4" y="204.8">Sheet</text>
<text x="271.3" y="205">12</text>
<text x="276.6" y="204.8">of</text>
<text x="282" y="205">27</text>
</g>
<g font-size="1.6" fill="#004080">
<text x="19.7" y="30.9">USIC_STROBE</text>
<text x="22.1" y="32.7">USIC_DATA</text>
<text x="18.1" y="38.1">USIC_AVDD_0V9</text>
<text x="18.1" y="41.6">USIC_AVDD_1V2</text>
<text x="31.2" y="93.2">HOST0_DM</text>
<text x="31.5" y="91.4">HOST0_DP</text>
<text x="115.7" y="93.2">TYPEC0_TX1M</text>
<text x="116" y="91.4">TYPEC0_TX1P</text>
<text x="211.8" y="93.2">TYPEC1_TX1M</text>
<text x="212" y="91.4">TYPEC1_TX1P</text>
<text x="30.4" y="98.5">TYPEC0_DM</text>
<text x="30.6" y="96.7">TYPEC0_DP</text>
<text x="31.3" y="100.3">TYPEC0_ID</text>
<text x="115.6" y="98.5">TYPEC0_RX1M</text>
<text x="115.8" y="96.7">TYPEC0_RX1P</text>
<text x="211.6" y="98.5">TYPEC1_RX1M</text>
<text x="211.8" y="96.7">TYPEC1_RX1P</text>
<text x="23.2" y="102.1">TYPEC0_U2VBUSDET</text>
<text x="30.1" y="105.6">USB0_RBIAS</text>
<text x="115.7" y="103.8">TYPEC0_TX2M</text>
<text x="115.8" y="107.4">TYPEC0_RX2P</text>
<text x="116" y="102.1">TYPEC0_TX2P</text>
<text x="211.8" y="103.8">TYPEC1_TX2M</text>
<text x="211.8" y="107.4">TYPEC1_RX2P</text>
<text x="212" y="102.1">TYPEC1_TX2P</text>
<text x="114.6" y="112.7">TYPEC0_RCLKP</text>
<text x="115.6" y="109.2">TYPEC0_RX2M</text>
<text x="210.6" y="112.7">TYPEC1_RCLKP</text>
<text x="211.6" y="109.2">TYPEC1_RX2M</text>
<text x="30.6" y="119.8">TYPEC1_DP</text>
<text x="31.2" y="116.3">HOST1_DM</text>
<text x="31.5" y="114.5">HOST1_DP</text>
<text x="114.4" y="114.5">TYPEC0_RCLKM</text>
<text x="116.8" y="118.1">TYPEC0_CC1</text>
<text x="116.8" y="119.8">TYPEC0_CC2</text>
<text x="210.4" y="114.5">TYPEC1_RCLKM</text>
<text x="212.8" y="118.1">TYPEC1_CC1</text>
<text x="212.8" y="119.8">TYPEC1_CC2</text>
<text x="23.2" y="125.2">TYPEC1_U2VBUSDET</text>
<text x="30.4" y="121.6">TYPEC1_DM</text>
<text x="31.3" y="123.4">TYPEC1_ID</text>
<text x="115.4" y="125.2">TYPEC0_AUXM</text>
<text x="115.6" y="123.4">TYPEC0_AUXP</text>
<text x="211.4" y="125.2">TYPEC1_AUXM</text>
<text x="211.6" y="123.4">TYPEC1_AUXP</text>
<text x="30.1" y="128.7">USB1_RBIAS</text>
<text x="109.1" y="130.5">TYPEC0_AUXM_PU_PD</text>
<text x="109.4" y="128.7">TYPEC0_AUXP_PD_PU</text>
<text x="205.1" y="130.5">TYPEC1_AUXM_PU_PD</text>
<text x="205.4" y="128.7">TYPEC1_AUXP_PD_PU</text>
<text x="27.6" y="137.6">USB_AVDD_0V9</text>
<text x="110.3" y="134.1">TYPEC0_U3VBUSDET</text>
<text x="112.5" y="137.6">TYPEC0_REXT_CC</text>
<text x="115.7" y="135.8">TYPEC0_REXT</text>
<text x="206.3" y="134.1">TYPEC1_U3VBUSDET</text>
<text x="208.5" y="137.6">TYPEC1_REXT_CC</text>
<text x="211.7" y="135.8">TYPEC1_REXT</text>
<text x="27.6" y="141.2">USB_AVDD_1V8</text>
<text x="110" y="143">TYPEC0_AVDD_0V9_1</text>
<text x="206" y="143">TYPEC1_AVDD_0V9_1</text>
<text x="27.6" y="144.7">USB_AVDD_3V3</text>
<text x="110" y="144.7">TYPEC0_AVDD_0V9_2</text>
<text x="111.8" y="148.3">TYPEC0_AVDD_1V8</text>
<text x="206" y="144.7">TYPEC1_AVDD_0V9_2</text>
<text x="207.8" y="148.3">TYPEC1_AVDD_1V8</text>
<text x="111.8" y="151.8">TYPEC0_AVDD_3V3</text>
<text x="207.8" y="151.8">TYPEC1_AVDD_3V3</text>
</g>
<g font-size="1.6" fill="#f00">
<text x="60.5" y="92.8">USB0-DM</text>
<text x="60.5" y="91">USB0-DP</text>
<text x="163.6" y="91">TYPEC0-TX+</text>
<text x="163.6" y="92.8">TYPEC0-TX-</text>
<text x="263.1" y="92.8">TYPEC1-TX-</text>
<text x="263.1" y="91">TYPEC1-TX+</text>
<text x="60.5" y="98.1">TYPEC0-DM</text>
<text x="60.5" y="96.4">TYPEC0-DP</text>
<text x="163.9" y="96.5">TYPEC0-RX+</text>
<text x="163.9" y="98.3">TYPEC0-RX-</text>
<text x="263.5" y="98.3">TYPEC1-RX-</text>
<text x="263.5" y="96.5">TYPEC1-RX+</text>
<text x="60.5" y="115.9">USB1-DM</text>
<text x="60.5" y="114.2">USB1-DP</text>
<text x="60.6" y="119.3">TYPEC1-DP</text>
<text x="60.5" y="121.3">TYPEC1-DM</text>
</g>
<g font-size="1.6" fill="#00f">
<text x="23.1" y="107.9">USB PHY0</text>
<text x="23.1" y="131">USB PHY1</text>
</g>
<g font-size="1.3">
<text x="30.8" y="1.3">5</text>
<text x="88.9" y="1.3">4</text>
<text x="146.9" y="1.3">3</text>
<text x="205" y="1.3">2</text>
<text x="263.1" y="1.3">1</text>
<text x=".4" y="28.4">D</text>
<text x="292.6" y="28.4">D</text>
<text x=".4" y="79.5">C</text>
<text x="292.6" y="79.5">C</text>
<text x=".4" y="130.6">B</text>
<text x="292.6" y="130.6">B</text>
<text x=".4" y="181.7">A</text>
<text x="292.6" y="181.7">A</text>
<text x="30.8" y="207.4">5</text>
<text x="88.9" y="207.4">4</text>
<text x="146.9" y="207.4">3</text>
<text x="205" y="207.4">2</text>
<text x="263.1" y="207.4">1</text>
</g>
</svg>
